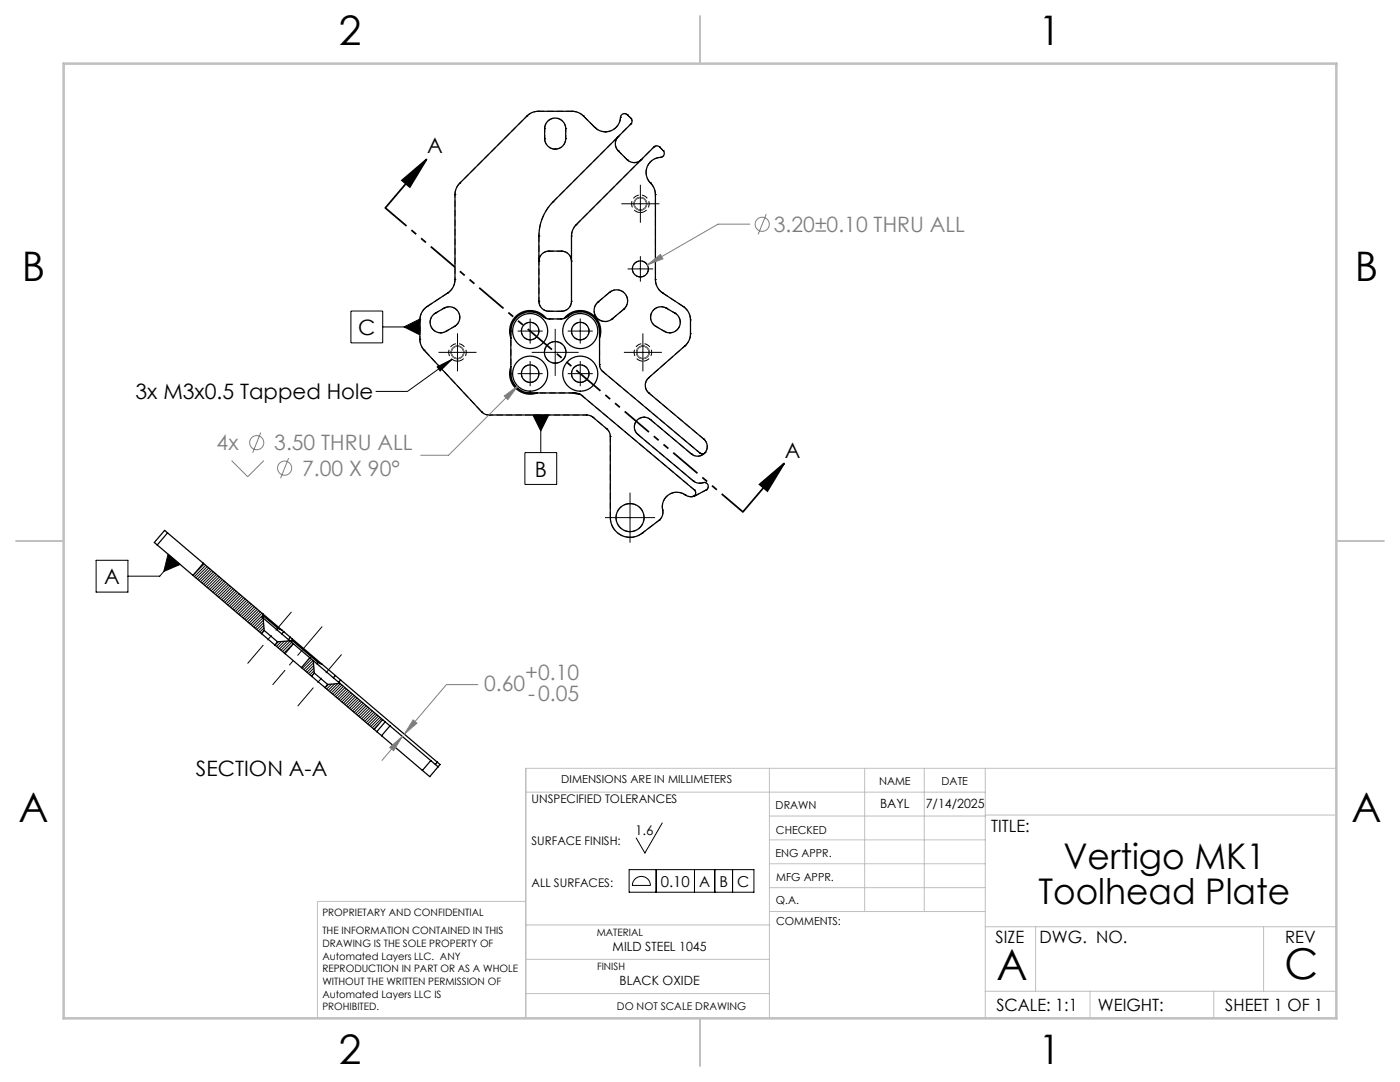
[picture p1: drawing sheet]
<svg xmlns="http://www.w3.org/2000/svg" width="279mm" height="216mm" viewBox="0 0 279 216" stroke-linecap="round" stroke-linejoin="round" font-family="sans-serif">
<g fill="none" stroke="#000" stroke-width=".2" stroke-dasharray="1.3 .6">
<path d="M90.8 38.8h.1M91.7 36.6h.1M105.2 23.1h.1M107.4 22.2h.1M108.7 27.7h.1M108.7 25.7h.1M110.8 29.8h.1M112.9 25.7h.1M112.9 27.7h.1M114.2 22.2h.1M116.4 23.1h.1M118.7 25.4h.1"/>
<path d="M120.8 26.3h.1M123.4 30.1h.1M123.4 27.3h.1M123.8 23.4h.1M125.1 31.9h.1M125.2 22.9h.1M125.9 24.7h.1M125.9 23.6h.1M126.6 32.4h.1M128 31.9h.1M129.8 36.5h.1M129.9 36.6h.1"/>
<path d="M130.5 29.3h.1M130.8 38.8h.1M131.6 29.3h.1M131.8 31.4h.1M132.3 30h.1M89.4 58.5h.1M90.8 55.8h.1M107.6 47.1h.1M107.6 52.1h.1M109.6 50.1h.1M110.4 40.3h.1M112.1 50.1h.1"/>
<path d="M114.1 47.1h.1M114.1 52.1h.1M115 44.8h.1M121.6 58.3h.1M130.8 55.8h.1M132.2 58.5h.1M83.8 63.8h.1M83.8 67.7h.1M84.7 69.9h.1M85.2 61.2h.1M86.9 62.5h.1M87.9 66.4h.1"/>
<path d="M88.6 61.5h.1M89 66.1h.1M90.7 65.1h.1M102 66.1h.1M102 74.6h.1M105.8 78.4h.1M107.6 60.1h.1M108.3 63.2h.1M109.6 62.1h.1M109.6 63.6h.1M112 63.6h.1M112.1 62.1h.1"/>
<path d="M113.3 63.2h.1M114.1 60.1h.1M114.7 78.4h.1M116.1 78.9h.1M119.3 60.3h.1M119.7 72.8h.1M119.7 66.1h.1M120.3 74.1h.1M120.8 64.2h.1M122.2 63.6h.1M124.5 61.7h.1M129.5 75.4h.1"/>
<path d="M129.5 78.4h.1M130.9 65.1h.1M132.6 66.1h.1M133 61.5h.1M133.7 66.4h.1M134.7 62.5h.1M136.4 61.2h.1M136.7 69h.1M137.8 66.6h.1M137.8 63.8h.1M96.1 82.2h.1M97.6 82.8h.1"/>
<path d="M117.1 82.8h.1M118.4 83.3h.1M121.1 85.6h.1M121.8 87.1h.1M127.3 86.7h.1M128.5 83.2h.1M129.8 83.7h.1M136.7 98.7h.1M137.9 99.1h.1M138 90.6h.1M138.2 99.1h.1M138.3 96h.1"/>
<path d="M138.6 97.8h.1M138.8 98.9h.1M139.6 96.4h.1M139.7 90.4h.1M140.3 96.3h.1M140.5 87.6h.1M140.7 90.3h.1M140.9 97.8h.1M121.8 103.3h.1M125.7 107.2h.1M125.7 106.1h.1M125.7 100.5h.1"/>
<path d="M128.1 106.4h.1M131.5 103.8h.1M132.3 101.8h.1"/>
</g>
<g fill="none" stroke="#000" stroke-width=".2" stroke-dasharray="1.3 .6" stroke-linecap="butt">
<path d="M116.4 23.1l2.3 2.3M123.4 27.3l-13 13M123.4 27.3a2 2 0 0 0 0 2.8M129.8 36.5l.1 .1M131.8 31.4a3 3 0 0 0-2.7 1.9 3 3 0 0 0 .7 3.2M89.4 58.5a3.2 3.2 0 0 0 1.4-2.7M107.6 47.1v5M109.6 50.1a2 2 0 0 0-2 2M114.1 52.1v-5M114.1 52.1a2 2 0 0 0-2-2M115 44.8l13-12.9M130.8 55.8a3.2 3.2 0 0 0 1.4 2.7"/>
<path d="M83.8 63.8a3.2 3.2 0 0 1 1.4-2.6M107.6 60.1a2 2 0 0 0 2 2M108.3 63.2a3.9 3.9 0 0 0-4.1-.6 3.9 3.9 0 0 0-2.2 3.5M112.1 62.1a2 2 0 0 0 2-2M113.3 63.2a3.9 3.9 0 0 1 4.1-.6 3.9 3.9 0 0 1 2.3 3.5M114.7 78.4h-8.9M124.5 61.7a2.2 2.2 0 0 0 .2-3.1 2.2 2.2 0 0 0-3.1-.3M136.4 61.2a3.2 3.2 0 0 1 1.4 2.6M129.8 83.7l8.2 6.9M136.7 98.7a2.9 2.9 0 0 0-3.2 0 2.9 2.9 0 0 0-1.2 3.1"/>
</g>
<path d="M125.2 22.9l.7 .7M131.6 29.3l.7 .7M127.8 41.9a1.25 1.25 0 0 0 1.1-1.8 1.25 1.25 0 0 0-2.1-.2 1.25 1.25 0 0 0 .7 2h.3M87.9 66.4l1.1-.3M91.3 71.6a1.25 1.25 0 0 0 1.1-1.8 1.25 1.25 0 0 0-2.1-.3 1.25 1.25 0 0 0 .7 2l.3 .1M105.8 78.4a3.8 3.8 0 0 1-3.8-3.8M110.8 72.5a2.15 2.15 0 0 0 1.9-3.2 2.15 2.15 0 0 0-3.6-.3 2.15 2.15 0 0 0 1.3 3.4l.4 .1M128.3 71.6a1.25 1.25 0 0 0 1.1-1.8 1.25 1.25 0 0 0-2.1-.3 1.25 1.25 0 0 0 .7 2l.3 .1M132.6 66.1l1.1 .3M138.8 98.9l-.9 .2M140.5 87.6a1.93 1.93 0 0 1 .2 2.7 1.93 1.93 0 0 1-2.7 .3" fill="none" stroke="#000" stroke-width=".2" stroke-dasharray="1.3 .6" stroke-dashoffset=".5" stroke-linecap="butt"/>
<g fill="none" stroke="#000" stroke-width=".2" stroke-dasharray="1.3 .6" stroke-dashoffset=".6" stroke-linecap="butt">
<path d="M108.7 25.7v2M112.9 27.7v-2M125.9 23.6a.8 .8 0 0 1 0 1.1M130.5 29.3a.8 .8 0 0 1 1.1 0M110.4 40.3a9.7 9.7 0 0 0-2.8 6.8M83.8 67.7v-3.9M88.6 61.5l-1.7 1M89 66.1l1.7-1M130.9 65.1l1.7 1M134.7 62.5l-1.7-1M136.7 69l-7.2 6.4M137.9 99.1l-1.2-.4"/>
<path d="M139.7 90.4a.73 .73 0 0 0 1-.1"/>
</g>
<g fill="none" stroke="#000" stroke-width=".2" stroke-dasharray="1.3 .6" stroke-dashoffset=".4" stroke-linecap="butt">
<path d="M118.7 25.4a3 3 0 0 0 2.1 .9M107.6 52.1v8M127.8 55.3a1.6 1.6 0 0 0 1.4-2.3 1.6 1.6 0 0 0-2.7-.3 1.6 1.6 0 0 0 1 2.5l.3 .1M83.8 67.7a3.2 3.2 0 0 0 .9 2.2M112 63.6h-2.4M114.1 60.1v-8M120.3 74.1l19.4 16.3M97.6 82.8h19.5M140.3 96.3a.8 .8 0 0 1 1 .4 .8 .8 0 0 1-.4 1.1M140.9 97.8l-2.1 1.1M125.7 107.2a3.9 3.9 0 0 1-3.9-3.9M131.5 103.8l-3.4 2.6"/>
<path d="M132.3 101.8a2 2 0 0 1-.8 2"/>
</g>
<path d="M90.8 38.8a3.2 3.2 0 0 1 .9-2.2M105.2 23.1a3.2 3.2 0 0 1 2.2-.9M114.2 22.2a3.2 3.2 0 0 1 2.2 .9M120.8 26.3a3 3 0 0 0 3-2.9M123.4 30.1l1.7 1.8M129.9 36.6a3.2 3.2 0 0 1 .9 2.2M112.1 50.1h-2.5M114.1 47.1a3.2 3.2 0 0 1 .9-2.3M109.6 62.1h2.5M138.6 97.8l-22.5-18.9M139.6 96.4l.7-.1M128.1 106.4a3.9 3.9 0 0 1-2.4 .8" fill="none" stroke="#000" stroke-width=".2" stroke-dasharray="1.3 .6" stroke-dashoffset=".3" stroke-linecap="butt"/>
<path d="M125.1 31.9a2 2 0 0 0 1.5 .5M125.9 24.7l-2.5 2.6M126.6 32.4a2 2 0 0 0 1.4-.5M128 31.9l2.5-2.6M116.1 78.9l-.6-.4-.8-.1M119.7 72.8a1.79 1.79 0 0 0 .6 1.3M120.8 64.2l.7-.2 .7-.4M96.1 82.2a2 2 0 0 0 1.5 .6M121.1 85.6l-2.7-2.3" fill="none" stroke="#000" stroke-width=".2" stroke-dasharray="1.3 .6" stroke-dashoffset=".8" stroke-linecap="butt"/>
<path d="M123.8 23.4a.8 .8 0 0 1 .5-.7 .8 .8 0 0 1 .9 .2M132.3 30a.8 .8 0 0 1 .2 .9 .8 .8 0 0 1-.7 .5M121.8 87.1a2 2 0 0 0-.7-1.5M138.2 99.1a.75 .75 0 0 0 .6-.6 .75 .75 0 0 0-.2-.7" fill="none" stroke="#000" stroke-width=".2" stroke-dasharray="1.3 .6" stroke-dashoffset=".9" stroke-linecap="butt"/>
<path d="M90.8 38.8v17M91.7 36.6l13.5-13.5M130.8 38.8v17M86.9 62.5a2.1 2.1 0 0 0-1 2.4 2.1 2.1 0 0 0 2 1.5M109.6 63.6l-.7-.1-.6-.3M113.3 63.2l-.6 .3-.7 .1M133.7 66.4a2.1 2.1 0 0 0 2-1.5 2.1 2.1 0 0 0-1-2.4M118.4 83.3l-.6-.4-.7-.1M129.8 83.7l-.6-.3-.7-.2M138.3 96l.6 .3 .7 .1" fill="none" stroke="#000" stroke-width=".2" stroke-dasharray="1.3 .6" stroke-dashoffset=".7" stroke-linecap="butt"/>
<path d="M107.4 22.2h6.8M121.6 58.3l-2.3 2M132.2 58.5l4.2 2.7M85.2 61.2l4.2-2.7M119.7 66.1v6.7M122.2 63.6l2.3-1.9M129.5 78.4l11 9.2M127.3 86.7l11 9.3M125.7 100.5a2.8 2.8 0 0 0-2.8 2.8 2.8 2.8 0 0 0 2.8 2.8M125.7 106.1a2.8 2.8 0 0 0 2.8-2.8 2.8 2.8 0 0 0-2.8-2.8" fill="none" stroke="#000" stroke-width=".2" stroke-dasharray="1.3 .6" stroke-dashoffset=".1" stroke-linecap="butt"/>
<path d="M112.9 25.7a2.1 2.1 0 0 0-2.1-2.1 2.1 2.1 0 0 0-2.1 2.1M90.7 65.1a2.1 2.1 0 0 0 .8-2.8 2.1 2.1 0 0 0-2.9-.8M102 74.6v-8.5M133 61.5a2.1 2.1 0 0 0-2.9 .8 2.1 2.1 0 0 0 .8 2.8M137.8 63.8v2.8M137.8 66.6a3.2 3.2 0 0 1-1.1 2.4M121.8 87.1v16.2M128.5 83.2a1.94 1.94 0 0 0-1.8 1.3 1.94 1.94 0 0 0 .6 2.2" fill="none" stroke="#000" stroke-width=".2" stroke-dasharray="1.3 .6" stroke-dashoffset=".2" stroke-linecap="butt"/>
<path d="M108.7 27.7a2.1 2.1 0 0 0 2.1 2.1M110.8 29.8a2.1 2.1 0 0 0 2.1-2.1M127.8 42.4a1.75 1.75 0 0 1-1.5-2.6 1.75 1.75 0 0 1 3-.1 1.75 1.75 0 0 1-1.3 2.7h-.2M84.7 69.9l11.4 12.3M91.3 72.1a1.75 1.75 0 0 1-1.5-2.6 1.75 1.75 0 0 1 3-.2 1.75 1.75 0 0 1-1.3 2.7l-.2 .1M105.8 67.8a1.75 1.75 0 0 0 1.6-2.5 1.75 1.75 0 0 0-3-.3 1.75 1.75 0 0 0 1 2.8h.4M105.8 76.3a1.75 1.75 0 0 0 1.6-2.5 1.75 1.75 0 0 0-3-.3 1.75 1.75 0 0 0 1 2.8h.4M115.8 67.8a1.75 1.75 0 0 0 1.6-2.5 1.75 1.75 0 0 0-3-.3 1.75 1.75 0 0 0 1 2.8h.4M115.8 76.3a1.75 1.75 0 0 0 1.6-2.5 1.75 1.75 0 0 0-3-.3 1.75 1.75 0 0 0 1 2.8h.4M119.3 60.3a2.2 2.2 0 0 0-.6 2.4 2.2 2.2 0 0 0 2.1 1.5M128.3 72.1a1.75 1.75 0 0 1-1.5-2.6 1.75 1.75 0 0 1 3-.2 1.75 1.75 0 0 1-1.3 2.7l-.2 .1M129.5 75.4a2 2 0 0 0 0 3" fill="none" stroke="#000" stroke-width=".2" stroke-dasharray="1.3 .6" stroke-dashoffset="-.1" stroke-linecap="butt"/>
<g fill="none" stroke="#000" stroke-width=".25">
<path d="M109.2 24.2a2.1 2.1 0 0 1 2.4-.5 2.1 2.1 0 0 1 1.3 2 4.3 4.3 0 0 1-.4 3.1 2.1 2.1 0 0 1-2.3 .9 2.1 2.1 0 0 1-1.5-2v-2.4zM123.4 27.3a2 2 0 0 0 0 2.8l1.7 1.8a2 2 0 0 0 2.9 0M107.6 52.1a2 2 0 0 1 2-2h2.5a2 2 0 0 1 2 2M86.6 62.7l2-1.2a2.1 2.1 0 0 1 2.9 .8 2.1 2.1 0 0 1-.8 2.8l-1.7 1a2.1 2.1 0 0 1-2.8-.6 2.1 2.1 0 0 1 .4-2.8zM102 73.1a4.5 4.5 0 0 0 1.7 4.7 5.4 5.4 0 0 0 3.5 .6M102 73.1a4.1 4.1 0 0 0 .9 4.4 4.1 4.1 0 0 0 4.3 .9M102 67.5v5.6M107.2 78.4h7.5l1 .3M109 63.6a4.1 4.1 0 0 0-5.2-1.1 4.1 4.1 0 0 0-1.8 5M109 63.6l-.3-.2a4 4 0 0 0-4.7-.8 4 4 0 0 0-2 4.2v.7M109 63.6h3.6M112.6 63.6l.3-.2a3.9 3.9 0 0 1 4.6-.8 3.9 3.9 0 0 1 2.2 4.2v.7"/>
<path d="M112.6 63.6a4.1 4.1 0 0 1 5.2-1.1 4.1 4.1 0 0 1 1.9 5M114.4 78.4l1.3 .3M115.7 78.7l22.9 19.1a.75 .75 0 0 1 .2 .7 .75 .75 0 0 1-.6 .6M119.3 60.3l2.3-2a2.2 2.2 0 0 1 3.1 .3 2.2 2.2 0 0 1-.2 3.1l-2.3 1.9a2.2 2.2 0 0 1-3.1-.2 2.2 2.2 0 0 1 .2-3.1zM119.7 67.5v5.3a1.79 1.79 0 0 0 .6 1.3l19.4 16.3a.73 .73 0 0 0 1-.1M130.5 61.8l1-.5 .8-.1 .7 .3 1.7 1a2.1 2.1 0 0 1 .8 2.9 2.1 2.1 0 0 1-2.9 .7l-1.7-1a2.1 2.1 0 0 1-.4-3.3zM140.7 90.3a1.93 1.93 0 0 0-.2-2.7l-11-9.2a2 2 0 0 1 0-3l7.2-6.4a3.2 3.2 0 0 0 1.1-2.4v-2.8a3.2 3.2 0 0 0-1.4-2.6l-4.2-2.7a3.2 3.2 0 0 1-1.4-2.7v-17a3.6 3.6 0 0 0-1.3-2.6 3 3 0 0 1-.2-3.2 3 3 0 0 1 2.7-1.6l.4-.3 .2-.7-1-1.1a.8 .8 0 0 0-1.1 0l-15.5 15.5a3.2 3.2 0 0 0-.9 2.3v13a2 2 0 0 1-2 2h-2.5a2 2 0 0 1-2-2v-13a9.7 9.7 0 0 1 2.8-6.8l15.5-15.6a.8 .8 0 0 0 0-1.1l-.7-.7a.8 .8 0 0 0-.9-.2 .8 .8 0 0 0-.5 .7 3 3 0 0 1-1.9 2.7 3 3 0 0 1-3.2-.7l-2.3-2.3a3.2 3.2 0 0 0-2.2-.9h-6.8a3.2 3.2 0 0 0-2.2 .9l-13.5 13.5a3.2 3.2 0 0 0-.9 2.2v17a3.2 3.2 0 0 1-1.4 2.7l-4.2 2.7a3.2 3.2 0 0 0-1.4 2.6v3.9a3.2 3.2 0 0 0 .9 2.2l11.4 12.3a2 2 0 0 0 1.5 .6h19.6l1 .4 2.9 2.4a2 2 0 0 1 .7 1.5v16.2a3.9 3.9 0 0 0 2.2 3.5 3.9 3.9 0 0 0 4.1-.4l3.4-2.6a2.19 2.19 0 0 0 .7-2.5 2.97 2.97 0 0 1 1.7-2.8 2.97 2.97 0 0 1 3.2 .5l1.1 .1M140.7 90.3a1.93 1.93 0 0 1-2.7 .3l-8.2-6.9a1.94 1.94 0 0 0-2.8 .2 1.94 1.94 0 0 0 .3 2.8l11 9.3a2.81 2.81 0 0 0 2.5 .3 .8 .8 0 0 1 .6 .7 .8 .8 0 0 1-.5 .8l-2.7 1.3M31.4 108.7l20.8 17.7M33.4 106.3l-.5-.5-2.1 2.5 .6 .4M33.4 106.3l19.1 16.2M33.4 106.3l-2 2.4"/>
<path d="M40.6 112.4l-2.1 2.4M52.2 126.4l2.7 2.3M52.5 122.5l3.7 3.2M52.5 122.5v.3M52.5 122.8l3 2.6M52.5 122.8l-.2 .3 .2 .2M52.5 123.3l5.4 4.6M52.5 123.3l.2 2.5M52.7 125.8l2.7 2.3M52.7 125.8l-.5 .6M54.9 128.7l2 1.7M55.4 128.1l-.5 .6"/>
<path d="M55.5 125.4l.7 .3M55.5 125.4l-.3 .2M56.2 125.7l.4 .3M56.6 126l1.4 1.2M56.6 126l-.4 .5M56.9 130.4l3.3 2.8M57.9 127.9l.6 .6M57.9 127.9l-2.5 .2M58 127.2l.3 .2M58 127.2l-.4 .4M58.3 127.4v.4M58.3 127.4l6 5.2"/>
<path d="M58.3 127.8l5.2 4.4M58.3 127.8l-.2 .3M58.5 128.5l3.3 2.7M58.5 128.5l-1.6 1.9M60.2 133.2l2 1.7M61.8 131.2l.7 .6M61.8 131.2l-1.6 2M62.2 134.9l2.7 2.3M62.5 131.8l5.4 4.6M62.5 131.8l.2 2.5M62.7 134.3l2.7 2.3M62.7 134.3l-.5 .6"/>
<path d="M63.5 132.2l.8 .4M63.5 132.2l-.3 .2M64.3 132.6l2.6 2.2M64.9 137.2l9.8 8.4M65.4 136.6l-.5 .6M66.9 134.8l1.1 .9M66.9 134.8l-.4 .4M67.9 136.4l8.5 7.2M67.9 136.4l-2.5 .2M68 135.7l-.4 .4M68 135.7l19.3 16.4M74.7 145.6l.5 .4"/>
<path d="M75.2 146l1 .8M76.2 146.8l8.1 6.9M76.4 143.6l.5 .4M76.4 143.6l-1.7 2M76.9 144l.9 .8M76.9 144l-1.7 2M77.8 144.8l8.2 7M77.8 144.8l-1.6 2M86 151.8l1.4 1.2M86 151.8l-1.7 1.9M87.3 152.1l.5 .5-2 2.4-1.5-1.3M87.3 152.1l-.4 .4"/>
<circle cx="127.8" cy="40.7" r="1.25"/>
<circle cx="127.8" cy="53.7" r="1.6"/>
<circle cx="91.3" cy="70.3" r="1.25"/>
<circle cx="105.8" cy="74.6" r="1.75"/>
<circle cx="105.8" cy="66.1" r="1.75"/>
<circle cx="105.8" cy="66.1" r="3.5"/>
<circle cx="105.8" cy="74.6" r="3.5"/>
<circle cx="110.8" cy="70.3" r="2.15"/>
<circle cx="115.8" cy="66.1" r="3.5"/>
<circle cx="115.8" cy="74.6" r="3.5"/>
<circle cx="115.8" cy="74.6" r="1.75"/>
<circle cx="115.8" cy="66.1" r="1.75"/>
<circle cx="128.3" cy="70.3" r="1.25"/>
<circle cx="125.7" cy="103.3" r="2.8"/>
</g>
<g fill="none" stroke="#000" stroke-width=".2">
<path d="M127.8 36.9v7.5M124 40.7h7.6M125.3 53.7h5M127.8 51.1v5.1M70 62.1h6.4v6.3h-6.4zM76.4 65.2h7.4M80.6 65.2l3.2-1.5v3.1zM87.2 73.2l3-1.5-2.4 2.3zM87.5 70.3h7.6M90.2 71.7l-8.9 6.4h-6.3M91.3 66.5v7.6M103.3 74.6h5"/>
<path d="M103.3 66.1h5M105.8 63.6v5M105.8 72.1v5M106.1 70.3h9.4M110.8 65.6v9.4M113.3 74.6h5M113.3 66.1h5M115.8 63.6v5M115.8 72.1v5M124.5 70.3h7.6M128.3 66.5v7.6M104.8 90.3h6.3v6.4h-6.3z"/>
<path d="M106.3 82.8h3.2l-1.6 3.2zM107.9 82.8v7.5M125.7 98.3v10M19.2 111.8h6.3v6.3h-6.3zM33.5 110.6l2.5 2-3.3 1.4zM34.7 111.6l-2.8 3.4h-6.4M40.8 112.5l-2 2M41.1 112.8l-2.3 2.3M41.4 113.1l-2.3 2.2M41.7 113.3l-2.3 2.3M42 113.6l-2.3 2.2M42.3 113.8l-2.3 2.3"/>
<path d="M42.6 114.1l-2.3 2.2M42.9 114.3l-2.3 2.3M43.2 114.6l-2.3 2.3M43.5 114.9l-2.3 2.2M43.8 115.1l-2.3 2.3M44.1 115.4l-2.3 2.2M44.4 115.6l-2.3 2.3M44.7 115.9l-2.3 2.2M45 116.2l-2.3 2.2M45.3 116.4l-2.3 2.3M45.6 116.7l-2.2 2.2M45.9 116.9l-2.2 2.3"/>
<path d="M46.2 117.2l-2.2 2.2M46.5 117.4l-2.2 2.3M46.8 117.7l-2.2 2.3M47.1 118l-2.2 2.2M47.4 118.2l-2.2 2.3M47.7 118.5l-2.2 2.2M48 118.7l-2.2 2.3M48.3 119l-2.2 2.2M48.6 119.2l-2.2 2.3M48.9 119.5l-2.2 2.3M49.2 119.8l-2.2 2.2M120.7 103.3h10"/>
<path d="M49.5 120l-2.2 2.3M49.9 120.3l-2.3 2.2M50.2 120.5l-2.3 2.3M50.5 120.8l-2.3 2.2M50.8 121.1l-2.3 2.2M51.1 121.3l-2.3 2.3M51.4 121.6l-2.3 2.2M51.7 121.8l-2.3 2.3M52 122.1l-2.3 2.2M52.3 122.3l-2.3 2.3M52.5 123.3l-1.9 1.8M52.5 122.7l-2.2 2.2"/>
<path d="M52.6 123.7l-1.7 1.7M52.6 126l-.4 .4M52.6 124.3l-1.4 1.3M52.6 124.8l-1.1 1.1M52.7 125.3l-.9 .8M55.5 128.1l-.6 .6M56.2 128l-1 1M56.8 128l-1.3 1.2M57.4 127.9l-1.6 1.6M57.9 127.9l-1.8 1.9M58.2 128.2l-1.8 1.8M58.5 128.4l-1.8 1.9"/>
<path d="M61.9 131.3l-.4 .4M62.2 131.5l-1.9 1.9M62.5 134.6l-.3 .3M62.5 131.8l-1.9 1.8M62.6 132.3l-1.7 1.6M62.6 132.8l-1.3 1.3M62.6 133.3l-1 1.1M62.7 133.8l-.8 .9M65.6 136.6l-.7 .6M66.2 136.5l-1 1M66.8 136.5l-1.3 1.2M67.4 136.4l-1.6 1.6"/>
<path d="M67.9 136.4l-1.8 1.9M68.2 136.7l-1.8 1.8M68.5 137l-1.8 1.8M68.8 137.2l-1.8 1.8M69.1 137.5l-1.8 1.8M69.4 137.7l-1.8 1.9M69.8 138l-1.9 1.8M70.1 138.2l-1.9 1.9M70.4 138.5l-1.9 1.8M70.7 138.8l-1.9 1.8M71 139l-1.9 1.8M71.3 139.3l-1.9 1.8"/>
<path d="M71.6 139.5l-1.9 1.9M71.9 139.8l-1.8 1.8M72.2 140l-1.8 1.9M72.5 140.3l-1.8 1.8M72.8 140.6l-1.8 1.8M73.1 140.8l-1.8 1.8M73.4 141.1l-1.8 1.8M73.7 141.3l-1.8 1.9M74 141.6l-1.8 1.8M74.3 141.9l-1.8 1.8M74.6 142.1l-1.8 1.8M74.9 142.4l-1.8 1.8"/>
<path d="M75.2 142.6l-1.8 1.9M75.5 142.9l-1.8 1.8M75.6 144.5l-1 1M75.8 143.1l-1.8 1.9M76.1 143.4l-1.8 1.8M125.6 173.5h24.9v4.5h-24.9zM126.7 175.4a1.8 1.8 0 0 1 2-.4 1.8 1.8 0 0 1 1.1 1.7h-3.6l.1-.6zM131 173.5v4.5M132.2 164.2l-3.5 6-1.7-3M138.6 173.5v4.5M142.6 173.5v4.5M146.2 173.5v4.5"/>
</g>
<g fill="none" stroke="#808080" stroke-width=".2">
<path d="M129.2 52.9l2.6-2.1 .5 .9zM149.7 44.7h-6.4l-14.1 8.2M152.9 42.7l-1.6 4.1M100.6 79l2.7-2-1.9 2.7zM103.3 77l-13.8 13.8h-5.5M46.2 91.9l3.2 3.2 3.3-3.2M52 86.3l-1.6 4M57.6 91.4l-1.6 4M95.4 136.6h-6.3l-8.4 9.9M77.8 149.1l2.5-2.2-1.7 2.9zM80.3 146.9l-4.1 4.9M82.4 143.6l.8 .7-2.5 2.2z"/>
<circle cx="152.1" cy="44.8" r="1.41"/>
<circle cx="51.2" cy="88.3" r="1.41"/>
<circle cx="56.8" cy="93.4" r="1.41"/>
</g>
<path d="M80.2 36l4.9-4.2-3.3 5.5zM85.1 31.8l-8.2 9.7M151.6 96.7l4.9-4.2-3.3 5.5zM156.5 92.5l-8.2 9.7" fill="none" stroke="#000" stroke-width=".35"/>
<g fill="none" stroke="#808080" stroke-width=".25">
<circle cx="127.8" cy="40.7" r="1.25"/>
<circle cx="91.3" cy="70.3" r="1.25"/>
<circle cx="128.3" cy="70.3" r="1.25"/>
</g>
<path d="M58.2 122.1l-8.8 10.3M68.2 130.6l-8.8 10.3" fill="none" stroke="#000" stroke-width=".2" stroke-dasharray="15.2 1.3 1.3 1.3" stroke-dashoffset="10.4" stroke-linecap="butt"/>
<path d="M64.3 125l-9.9 11.7" fill="none" stroke="#000" stroke-width=".2" stroke-dasharray="15.2 1.3 1.3 1.3" stroke-dashoffset="7.6" stroke-linecap="butt"/>
<path d="M148.3 102.2l-71.4-60.7" fill="none" stroke="#000" stroke-width=".35" stroke-dasharray="6.3 1.3 1.3 1.3 1.3 1.3" stroke-dashoffset=".8" stroke-linecap="butt"/>
<g fill="none" stroke="#c0c0c0" stroke-width=".2">
<path d="M104.9 158.1h91.7M153.5 153.3v49.9M172.6 153.3v28.6M184.5 153.3v28.6M196.6 153.3v49.9M266.7 153.3h-161.8v49.9M104.9 179.9h-41.6v23.3M153.5 167.6h43.1M153.5 162.8h43.1M153.5 172.4h43.1M153.5 177.1h43.1M196.6 162.6h70.1"/>
<path d="M104.9 198.3h48.6M104.9 191.4h48.6M104.9 184.6h48.8M153.7 181.9h42.9M196.6 197.8h70.1M196.6 184.9h70.1M206.7 184.9v12.9M217.5 197.8v5.4M242.2 197.8v5.4M252.2 184.9v12.9"/>
</g>
<path d="M139.7 3.2v9.5M3.2 107.9h9.5M266.7 107.9h9.5M139.7 203.2v9.5" fill="none" stroke="#c0c0c0" stroke-width=".25"/>
<path d="M12.7 12.7h254v190.5h-254z" fill="none" stroke="#c0c0c0" stroke-width=".5"/>
<g fill="#000">
<path d="M33.5 110.6l2.5 2-3.3 1.4z"/>
<path d="M151.6 96.7l4.9-4.2-3.3 5.5zM80.2 36l4.9-4.2-3.3 5.5z"/>
</g>
<path d="M100.6 79l.8 .7 1.9-2.7zM129.2 52.9l3.1-1.2-.5-.9z" fill="#808080"/>
<path d="M87.2 73.2l3-1.5-2.4 2.3zM106.3 82.8l1.6 3.2 1.6-3.2zM80.6 65.2l3.2 1.6v-3.1z" fill="#000"/>
<path d="M77.8 149.1l2.5-2.2-1.7 2.9zM82.4 143.6l.8 .7-2.5 2.2z" fill="#808080"/>
<g font-size="8.5">
<text x="198.9" y="195.5">A</text>
<text x="256.4" y="195.4">C</text>
</g>
<g font-size="8.1">
<text x="67.6" y="8.9">2</text>
<text x="207.3" y="8.9">1</text>
<text x="4.4" y="56.1">B</text>
<text x="270.4" y="56.1">B</text>
<text x="3.7" y="164.1">A</text>
<text x="269.7" y="164.1">A</text>
<text x="67.6" y="212.4">2</text>
<text x="207.3" y="212.4">1</text>
</g>
<g font-size="7.1">
<text x="212.2" y="173.4">Vertigo MK1</text>
<text x="207.2" y="180.5">Toolhead Plate</text>
</g>
<g font-size="4.2">
<text x="85.2" y="30.6">A</text>
<text x="71.5" y="66.8">C</text>
<text x="27.1" y="79.7">3x M3x0.5 Tapped Hole</text>
<text x="106.7" y="95.1">B</text>
<text x="156.6" y="91.3">A</text>
<text x="20.8" y="116.6">A</text>
<text x="39.1" y="154.8">SECTION A-A</text>
</g>
<g font-size="4.2" fill="#808080">
<text x="154.4" y="46.3">3.20±0.10 THRU ALL</text>
<text x="43.2" y="89.9">4x</text>
<text x="54.7" y="89.9">3.50 THRU ALL</text>
<text x="60.3" y="95">7.00 X 90°</text>
<text x="96.6" y="138">0.60</text>
<text x="104.8" y="135.7">+0.10</text>
<text x="105.4" y="139.8">-0.05</text>
</g>
<g font-size="3.4">
<text x="197.8" y="166">TITLE:</text>
<text x="198.7" y="188.1">SIZE</text>
<text x="207.5" y="188.1">DWG. NO.</text>
<text x="256.5" y="188.2">REV</text>
<text x="198.8" y="201.7">SCALE: 1:1</text>
<text x="219.1" y="201.7">WEIGHT:</text>
<text x="244.5" y="201.7">SHEET 1 OF 1</text>
</g>
<g font-size="3">
<text x="131.9" y="176.9">0.10</text>
<text x="139.5" y="176.9">A</text>
<text x="143.6" y="176.9">B</text>
<text x="147.1" y="176.9">C</text>
</g>
<text font-size="2.7" x="126.8" y="166.6">1.6</text>
<g font-size="2.5">
<text x="175.6" y="161.3">BAYL</text>
<text x="184.7" y="161.3">7/14/2025</text>
<text x="122.3" y="189.8">MILD STEEL 1045</text>
<text x="123.6" y="196.6">BLACK OXIDE</text>
</g>
<g font-size="2.4">
<text x="106.1" y="160.3">UNSPECIFIED TOLERANCES</text>
<text x="106.1" y="168.6">SURFACE FINISH:</text>
<text x="106.1" y="177">ALL SURFACES:</text>
</g>
<g font-size="2.2">
<text x="112" y="156.3">DIMENSIONS ARE IN MILLIMETERS</text>
<text x="154.8" y="161.4">DRAWN</text>
<text x="175.4" y="156.6">NAME</text>
<text x="187.9" y="156.7">DATE</text>
<text x="154.9" y="166.3">CHECKED</text>
<text x="154.8" y="171">ENG APPR.</text>
<text x="154.9" y="175.7">MFG APPR.</text>
<text x="154.9" y="180.4">Q.A.</text>
<text x="154.9" y="184.6">COMMENTS:</text>
</g>
<text font-size="2.1" x="123.1" y="201.6">DO NOT SCALE DRAWING</text>
<g font-size="2">
<text x="64.3" y="182.8">PROPRIETARY AND CONFIDENTIAL</text>
<text x="64.3" y="186.4">THE INFORMATION CONTAINED IN THIS</text>
<text x="64.3" y="188.9">DRAWING IS THE SOLE PROPERTY OF</text>
<text x="64.3" y="191.5">Automated Layers LLC. ANY</text>
<text x="119.1" y="186.7">MATERIAL</text>
<text x="64.3" y="194">REPRODUCTION IN PART OR AS A WHOLE</text>
<text x="64.3" y="196.5">WITHOUT THE WRITTEN PERMISSION OF</text>
<text x="119.1" y="193.5">FINISH</text>
<text x="64.3" y="199">Automated Layers LLC IS</text>
<text x="64.3" y="201.6">PROHIBITED.</text>
</g>
</svg>
